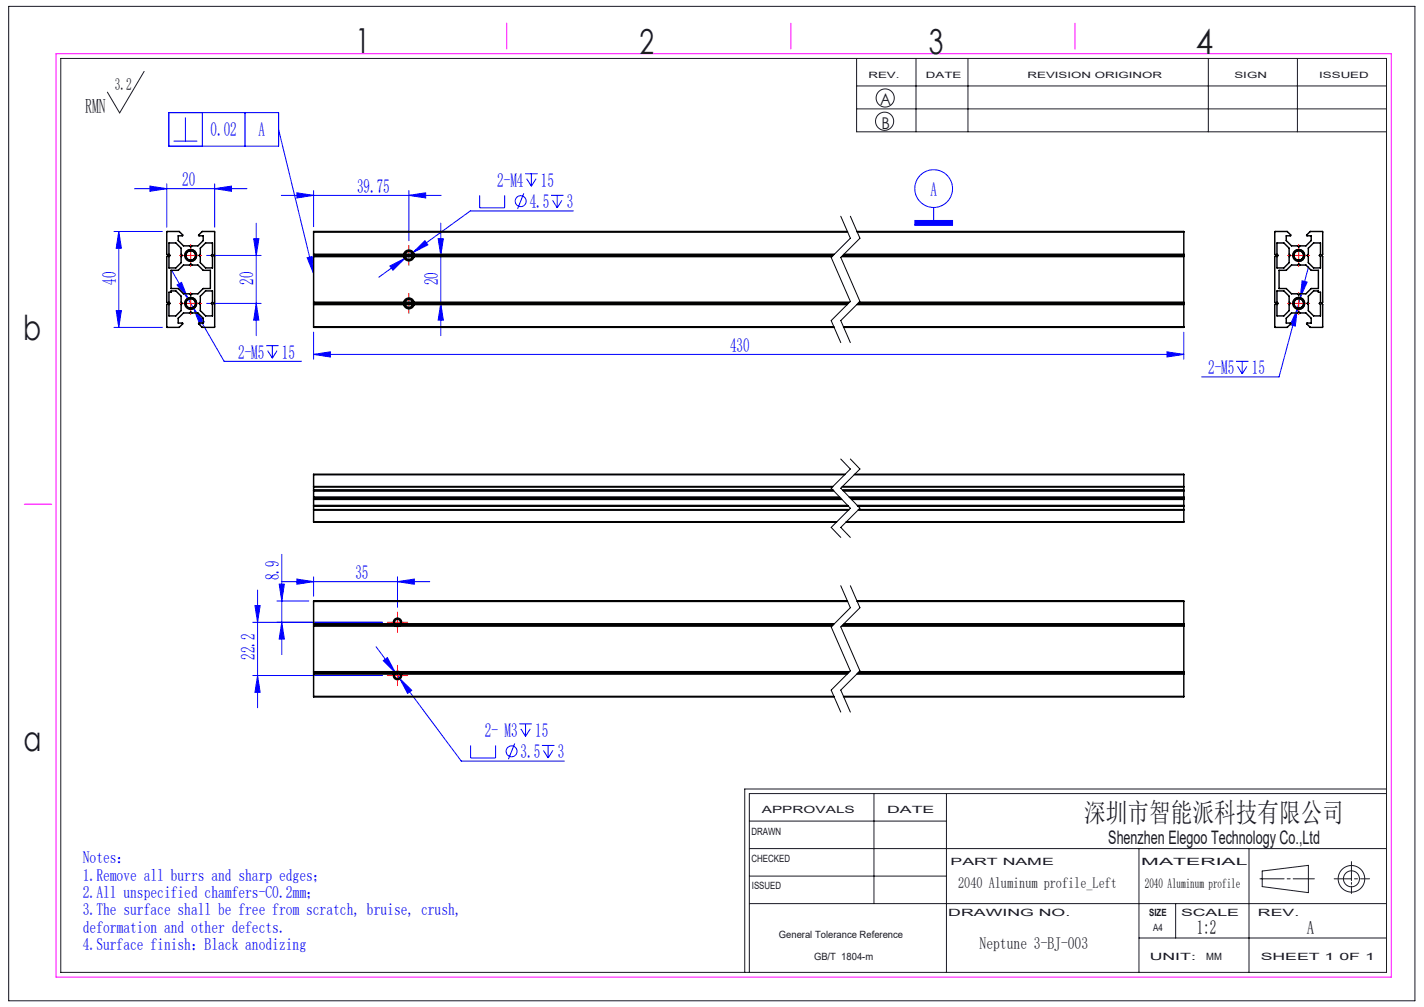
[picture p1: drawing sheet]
<svg xmlns="http://www.w3.org/2000/svg" width="297mm" height="210mm" viewBox="0 0 297 210" stroke-linecap="round" stroke-linejoin="round" font-family="sans-serif">
<g fill="none" stroke="#191924" stroke-width=".21">
<path d="M1.8 1.3h293.3v207.4h-293.3zM12.7 12.2h276.5v190.6h-276.5zM30.1 14.9l-5.1 8.6-2.6-4.3M178.7 12.2v15.3h110.5M178.7 17.9h110.5M191.1 12.2v15.3M201.9 12.2v15.3M252 12.2v15.3M270.6 12.2v15.3M178.7 22.7h110.5M156.3 177h132.9M156.3 171.2h41.1"/>
<path d="M182.3 165.5v22.9M197.4 165.5v37.3M237.6 177v25.8M260.5 177v25.8M281.9 179.7v4M289.2 165.5h-132.9v37.3M289.2 164.5h-133.9v38.3M156.3 188.4h132.9M156.3 182.7h41.1M237.6 195.6h51.6M245.2 188.4v7.2M262.8 183.3h5"/>
<path d="M263.3 181.6l9.6-1.1v5.7l-9.6-1.3zM268.5 183.3h.6M269.7 183.3h4.4M278.3 183.3h3.6M281.9 184v.4M281.9 184.8v1.5M282.5 183.3h.6M283.8 183.3h1.9"/>
<circle cx="184.5" cy="25.3" r="1.89"/>
<circle cx="184.6" cy="20.4" r="1.89"/>
<circle cx="281.9" cy="183.3" r="1.67"/>
<circle cx="281.9" cy="183.3" r="2.77"/>
</g>
<path d="M11.7 11.2h278.5v192.6h-278.5zM105.7 4.8v5.4M165 4.8v5.4M224.2 4.8v5.4M5.1 105.1h5.7" fill="none" stroke="#f0f" stroke-width=".21"/>
<g fill="none" stroke="#00f" stroke-width=".21">
<path d="M28 39.3h23.5M31.3 38.8l3.5 .5-3.5 .6zM34.8 38.3v9.1M35.2 23.5h22.9v7h-22.9zM36.2 29.4h4.9M38.7 24.5v4.9M42.2 23.5v7M44.8 39.3l3.5-.5v1.1zM44.8 38.3v9.1M51.1 23.5v7M58.1 27l7.3 30M65.4 39.7v7.6"/>
<path d="M85.3 39.7v10.5M109.5 36.2h2.6M109.8 37.3l1 1.5M110.8 36.2v2.6M111.8 37.3l-1 1.5M23.8 48.3h10.1M24.8 48.3l.5 3.5h-1.1zM24.8 48.3v20M35.8 56.4l10.9 18.9h16.2M36.9 59.4l1-.5 1.3 3.3zM43.1 53.3h11.4M52.9 49.8h1.1l-.5 3.5z"/>
<path d="M53.5 46.5v23.5M58.7 40.7h33.3M61.9 40.2l3.5 .5-3.5 .6zM64.1 53.8l1-.3 .3 3.5zM81.3 55.5l3.2-1.6-2.5 2.4zM85.3 40.7l3.5-.5v1.1zM86.1 52.7l2.5-2.5 .6 .9zM88.4 53.3h4.5M91.4 49.8h1.1l-.6 3.5zM91.9 46.5v23.5M100 40.7v2.6h5.3v-2.6M109.2 40.3l-1.3 3.3"/>
<path d="M114.9 40.7h2.6M115.2 41.8l1 1.5M116.2 40.7v2.6M117.2 41.8l-1 1.5M119.6 44h-21.5l-19.1 13.8M190.8 46h7.9v1h-7.9zM194.7 43.3v2.7M271.6 58.5l1 .3-1.4 3.3zM272.9 55.6l-6.1 23h-16.2M23.8 68.3h10.1M24.2 64.8h1.1l-.5 3.5zM40.4 64.4l2.2 2.7-.9 .6z"/>
<path d="M43.1 63.3h11.4M53.5 63.3l.5 3.5h-1.1zM55.5 72.1h2.6M55.8 73.1l1 1.6M56.8 72.1v2.6M57.8 73.1l-1 1.6M65.4 73.9l3.5-.5v1zM65.4 69.3v5.6M65.4 73.9h181.5M88.4 63.3h4.5M91.9 63.3l.6 3.5h-1.1zM243.4 73.4l3.5 .5-3.5 .5z"/>
<path d="M246.9 69.3v5.6M257.8 75.3h2.6M258.1 76.4l1 1.6M259.1 75.3v2.7M260.1 76.4l-1 1.6M270.5 64.5l-.3 3.5-1.1-.3zM58.8 115.6v20.9M52.7 129.8h27.1M53.2 126.3h1.1l-.6 3.5zM53.7 123v24.6M57.8 125.3h6.6M58.2 121.8h1.1l-.5 3.5z"/>
<path d="M58.7 121.3h30.9M58.8 129.8l.5 3.5h-1.1zM61.9 120.8l3.5 .5-3.5 .5zM65.4 120.3v4M78.4 134.9l4.1 5.4M79.9 137.8l.9-.7 1.7 3.2zM82.9 121.3l3.5-.5v1zM82.9 120.3v6.4M52.7 140.9h27.1M53.7 140.9l.6 3.5h-1.1zM82.5 140.3l13.7 18.4h21.5M83.4 141.5l2.5 2.5-.9 .6z"/>
<path d="M98.1 155.5v2.6h5.3v-2.6M107.4 155.1l-1.4 3.2M108.3 151h2.6M108.6 152l1 1.6M109.6 151v2.6M110.6 152l-1 1.6M113 155.5h2.6M113.4 156.5l.9 1.6M114.3 155.5v2.6M115.3 156.5l-1 1.6"/>
<circle cx="194.7" cy="39.3" r="3.9"/>
<circle cx="108.6" cy="42" r="1.14"/>
<circle cx="106.7" cy="156.7" r="1.14"/>
</g>
<g fill="none" stroke="#000" stroke-width=".21">
<path d="M38.6 53.6a1.25 1.25 0 0 1 1.1-1.6 1.25 1.25 0 0 1 1.3 1.4 1.25 1.25 0 0 1-1.5 1.1M84.3 53.5a1 1 0 0 1 .9-1.2 1 1 0 0 1 1.1 1.1 1 1 0 0 1-1.3 .8M175.4 45.1l2 4.6-4 4 4 9.2-4 4 2 4.5M177.4 45.1l2 4.6-4 4 4 9.2-4 4 2 4.5M269.7 53.6a1.25 1.25 0 0 1 1.1-1.6 1.25 1.25 0 0 1 1.3 1.4 1.25 1.25 0 0 1-1.6 1.1M38.6 63.6a1.25 1.25 0 0 1 1.1-1.6 1.25 1.25 0 0 1 1.3 1.4 1.25 1.25 0 0 1-1.5 1.1M84.3 63.5a1 1 0 0 1 .9-1.2 1 1 0 0 1 1.1 1.1 1 1 0 0 1-1.3 .8M269.7 63.6a1.25 1.25 0 0 1 1.1-1.6 1.25 1.25 0 0 1 1.3 1.4 1.25 1.25 0 0 1-1.6 1.1M175.4 95.7l2 2.1-4 4 4 4.2-4 4 2 2.1M177.4 95.7l2 2.1-4 4 4 4.2-4 4 2 2.1M82.2 130a.75 .75 0 0 1 .6-1 .75 .75 0 0 1 .9 .8 .75 .75 0 0 1-1 .7M175.4 122.2l2 4.5-4 4 4 9.2-4 4 2 4.6"/>
<path d="M177.4 122.2l2 4.5-4 4 4 9.2-4 4 2 4.6M82.2 141.1a.75 .75 0 0 1 .6-1 .75 .75 0 0 1 .9 .8 .75 .75 0 0 1-1 .7"/>
</g>
<g fill="none" stroke="#f00" stroke-width=".21" stroke-dasharray="30.5 1.3 1.3 1.3">
<path d="M38.5 53.3h-1M39.8 52v-1M39.8 54.5v1.1M41 53.3h1.1M84 53.3h-.8M85.3 52v-.8M85.3 54.5v.8M86.5 53.3h.9M269.6 53.3h-1M270.9 52v-1M270.9 54.5v1.1M272.1 53.3h1.1"/>
<path d="M38.5 63.3h-1M39.8 62v-1M39.8 64.5v1.1M41 63.3h1.1M84 63.3h-.8M85.3 62v-.8M85.3 64.5v.8M86.5 63.3h.9M269.6 63.3h-1M270.9 62v-1M270.9 64.5v1.1M272.1 63.3h1.1"/>
<path d="M81.7 129.8h-.9M82.9 128.5v-.8M82.9 131v.9M82.9 139.6v-.8M84.2 129.8h.8M81.7 140.9h-.9M82.9 142.1v.9M84.2 140.9h.8"/>
</g>
<g fill="none" stroke="#f00" stroke-width=".21">
<path d="M38.5 53.3h2.5M39.8 52v2.5M84 53.3h2.5M85.3 52v2.5M269.6 53.3h2.5M270.9 52v2.5M38.5 63.3h2.5M39.8 62v2.5M84 63.3h2.5M85.3 62v2.5M269.6 63.3h2.5M270.9 62v2.5"/>
<path d="M81.7 129.8h2.5M82.9 128.5v2.5M82.9 139.6v2.5M81.7 140.9h2.5"/>
</g>
<g fill="#00f">
<path d="M65.4 73.9l3.5-.5v1zM243.4 73.4l3.5 .5-3.5 .5zM61.9 40.2l3.5 .5-3.5 .6zM85.3 40.7l3.5-.5v1.1zM81.3 55.5l.7 .8 2.5-2.4zM86.1 52.7l3.1-1.6-.6-.9zM271.6 58.5l-.4 3.6 1.4-3.3zM270.5 64.5l-1.4 3.2 1.1 .3zM36.9 59.4l2.3 2.8-1.3-3.3zM40.4 64.4l1.3 3.3 .9-.6zM61.9 120.8l3.5 .5-3.5 .5zM82.9 121.3l3.5-.5v1zM79.9 137.8l2.6 2.5-1.7-3.2zM83.4 141.5l1.6 3.1 .9-.6z"/>
<path d="M31.3 38.8l3.5 .5-3.5 .6zM44.8 39.3l3.5-.5v1.1z"/>
<path d="M58.8 129.8l.5 3.5h-1.1zM58.2 121.8h1.1l-.5 3.5z"/>
<path d="M91.4 49.8h1.1l-.6 3.5zM91.9 63.3l.6 3.5h-1.1zM52.9 49.8h1.1l-.5 3.5zM53.5 63.3l.5 3.5h-1.1zM53.2 126.3h1.1l-.6 3.5zM53.7 140.9l.6 3.5h-1.1z"/>
<path d="M24.8 48.3l.5 3.5h-1.1zM24.2 64.8h1.1l-.5 3.5z"/>
<path d="M64.1 53.8l1-.3 .3 3.5zM190.8 46v1h7.9v-1z"/>
</g>
<g fill="none" stroke="#000" stroke-width=".3">
<path d="M34.8 48.3h2.6l.7 .8-.9 .1v1l1.1 1.1h1.2l.3 .2 .2-.2h1.3l1.1-1.1v-1l-1-.1 .8-.8h2.6v4.7l-.3 .3 .3 .2v9.5l-.3 .3 .3 .2-.1 4.8h-2.5l-.8-.8 1-.1v-1l-1.1-1.1h-1.3l-.2-.3-.3 .3h-1.2l-1.1 1.1v1l.9 .1-.7 .8-2.6-.1v-4.7l.2-.2-.2-.3v-9.5l.2-.2-.2-.3zM35.2 50.7h1.5l1.1 1.1v1.2l.2 .3-.2 .2v1.3l-1.1 1.1h-1.5v-2.4l.3-.2-.3-.3zM35.7 56.4h1.5l1.1-1.1h1.2l.3-.3 .2 .3h1.3l1.1 1.1h1.5v3.8h-1.5l-1.1 1.1h-1.3l-.2 .2-.3-.2h-1.2l-1.1-1.1h-1.5zM42.9 50.7h1.4v2.3l-.2 .3 .2 .2v2.4h-1.4l-1.1-1.1v-1.3l-.3-.2 .3-.3v-1.2zM65.4 48.4h111.4M65.4 53h108.6M65.4 53.3h108.4M65.4 53.5h108.1M65.4 48.4v19.8M175.5 53.5h71.4M175.8 53.3h71.1M176 53h70.9"/>
<path d="M176.7 48.3l-111.3 .1M178.7 48.3l68.2 .1M178.8 48.4h68.1M246.9 48.4v19.8M265.9 48.3h2.6l.7 .8-.9 .1v1l1.1 1.1h1.2l.3 .2 .2-.2h1.3l1.1-1.1v-1l-1-.1 .8-.8h2.6v4.7l-.3 .3 .3 .2v9.5l-.3 .3 .3 .2-.1 4.8h-2.5l-.8-.8 1-.1v-1l-1.1-1.1h-1.3l-.2-.3-.3 .3h-1.2l-1.1 1.1v1l.9 .1-.7 .8-2.6-.1v-4.7l.2-.2-.2-.3v-9.5l.2-.2-.2-.3zM266.3 50.7h1.5l1.1 1.1v1.2l.2 .3-.2 .2v1.3l-1.1 1.1h-1.5v-2.4l.3-.2-.3-.3zM266.8 56.4h1.5l1.1-1.1h1.2l.3-.3 .2 .3h1.3l1.1 1.1h1.5v3.8h-1.5l-1.1 1.1h-1.3l-.2 .2-.3-.2h-1.2l-1.1-1.1h-1.5zM274 50.7h1.4v2.3l-.2 .3 .2 .2v2.4h-1.4l-1.1-1.1v-1.3l-.3-.2 .3-.3v-1.2zM35.2 60.9h.5v-.2h1l1.1 1.1v1.2l.2 .3-.2 .2v1.3l-1.1 1.1h-1.5v-2.4l.3-.2-.3-.3zM41.8 61.8l1.1-1.1h1.4v2.3l-.2 .3 .2 .2v2.4h-1.4l-1.1-1.1v-1.3l-.3-.2 .3-.3zM65.4 68.2l108.6 .1M65.4 63h111.8"/>
<path d="M65.4 63.3h111.5M65.4 63.5h111.3M65.4 68.2h108.5M175.9 68.2h71M178.7 63.5h68.2M178.9 63.3h68M179.2 63h67.7M246.9 68.2l-70.9 .1M266.3 60.7h1.5l1.1 1.1v1.2l.2 .3-.2 .2v1.3l-1.1 1.1h-1.5v-2.4l.3-.2-.3-.3zM274 60.7h1v.2h.4v2.1l-.2 .3 .2 .2v2.4h-1.4l-1.1-1.1v-1.3l-.3-.2 .3-.3v-1.2zM65.4 99v2.5M65.4 99h110.8"/>
<path d="M176.3 98.9l-110.9 .1M178.2 99h68.7M178.3 98.9l68.6 .1M246.9 99v2.5M65.4 101.5h.1M65.4 106.3h.1M65.4 108.8l109 .1M65.4 102.3h.1M65.4 101.5v4.8M65.4 106.3v2.5M65.4 102.2l108.4 .1M65.4 101.5h108.3"/>
<path d="M65.4 101.5h108.2M65.4 106.3h111.6M65.4 106.3h111.7M65.4 108.8h109.1M65.4 102.4h108.5M65.4 105.4h111.4M65.4 103.6h109.7M65.4 103.9h110M65.4 104.1h110.2M175.6 101.5h71.3M175.7 101.5h71.2M175.8 102.2h71.1"/>
<path d="M175.9 102.4h71M176.5 108.8h70.4M176.9 105.5l-111.5 .1h111.6M177.1 103.6h69.8M177.4 103.9h69.5M177.6 104.1h69.3M178.8 105.4h68.1M178.9 105.5h68l-67.9 .1M179 106.3h67.9M179.1 106.3h67.8M246.9 101.5h.1M246.9 106.3h.1"/>
<path d="M246.9 108.8l-70.5 .1M246.9 102.2h.1M246.9 101.5v4.8M246.9 106.3v2.5M65.4 125.4v19.8M65.4 125.4h111.4M65.4 130.1h108.6M65.4 130.3h108.4M65.4 130.6h108.1M82.4 129.1a.87 .87 0 0 1 1.4 .5 .87 .87 0 0 1-1 1 .87 .87 0 0 1-.7-1.2zM175.5 130.6h71.4M175.8 130.3h71.1"/>
<path d="M176 130.1h70.9M176.7 125.3l-111.3 .1M178.7 125.3l68.2 .1M178.8 125.4h68.1M246.9 125.4v19.8M65.4 145.2l108.6 .1M65.4 140.1h111.8M65.4 140.3h111.5M65.4 140.6h111.3M65.4 145.2h108.5M82.3 140.2a.87 .87 0 0 1 1.5 .4 .87 .87 0 0 1-1.1 1.1 .87 .87 0 0 1-.5-1.4zM175.9 145.2h71"/>
<path d="M178.7 140.6h68.2M178.9 140.3h68M179.2 140.1h67.7M246.9 145.2l-70.9 .1"/>
<circle cx="39.8" cy="53.3" r="1"/>
<circle cx="39.8" cy="53.3" r="1.05"/>
<circle cx="39.8" cy="53.3" r="1.25"/>
<circle cx="85.3" cy="53.3" r="1.13"/>
<circle cx="85.3" cy="53.3" r=".82"/>
<circle cx="270.9" cy="53.3" r="1"/>
<circle cx="270.9" cy="53.3" r="1.05"/>
<circle cx="270.9" cy="53.3" r="1.25"/>
<circle cx="39.8" cy="63.3" r="1.05"/>
<circle cx="39.8" cy="63.3" r="1"/>
<circle cx="39.8" cy="63.3" r="1.25"/>
<circle cx="85.3" cy="63.3" r="1.13"/>
<circle cx="85.3" cy="63.3" r=".82"/>
<circle cx="270.9" cy="63.3" r="1.25"/>
<circle cx="270.9" cy="63.3" r="1.05"/>
<circle cx="270.9" cy="63.3" r="1"/>
<circle cx="82.9" cy="129.8" r=".63"/>
<circle cx="82.9" cy="140.9" r=".63"/>
</g>
<g font-size="7.2" fill="#191924">
<text x="74.1" y="11">1</text>
<text x="133.4" y="11.2">2</text>
<text x="193.7" y="11.3">3</text>
<text x="249.4" y="11.3">4</text>
<text x="4.8" y="70.9">b</text>
<text x="4.9" y="156.5">a</text>
</g>
<text font-size="5.6" fill="#191924" x="226.2" y="171.5">深圳市智能派科技有限公司</text>
<text font-size="4.2" fill="#191924" x="17.8" y="23.5">RMN</text>
<g font-size="4.1" fill="#00f">
<text x="43.9" y="28.5">0.02</text>
<text x="53.9" y="28.5">A</text>
<text x="38" y="38.8">20</text>
<text x="74.5" y="40.2">39.75</text>
<text x="103.7" y="38.9">2-M4</text>
<text x="112.8" y="38.9">15</text>
<text x="194.1" y="40.8">A</text>
<text x="110.5" y="43.4">4.5</text>
<text x="118.2" y="43.4">3</text>
<text x="24.2" y="59.4" transform="rotate(-90 24.2 59.4)">40</text>
<text x="52.9" y="59.4" transform="rotate(-90 52.9 59.4)">20</text>
<text x="91.4" y="59.4" transform="rotate(-90 91.4 59.4)">20</text>
<text x="49.7" y="74.8">2-M5</text>
<text x="58.8" y="74.8">15</text>
<text x="152.3" y="73.3">430</text>
<text x="252" y="78">2-M5</text>
<text x="261.1" y="78">15</text>
<text x="58.2" y="121" transform="rotate(-90 58.2 121)">8.9</text>
<text x="74.1" y="120.7">35</text>
<text x="53.1" y="137.6" transform="rotate(-90 53.1 137.6)">22.2</text>
<text x="101.1" y="153.6">2- M3</text>
<text x="111.6" y="153.6">15</text>
<text x="108.6" y="158.1">3.5</text>
<text x="116.3" y="158.1">3</text>
</g>
<text font-size="4.1" x="249.6" y="194.7">1:2</text>
<g font-size="3.9" fill="#191924">
<text x="231.2" y="176">Shenzhen Elegoo Technology Co.,Ltd</text>
<text x="272.6" y="194.7">A</text>
</g>
<g font-size="3.5" fill="#191924">
<text x="24" y="18.7">3.2</text>
<text x="204.3" y="197.8">Neptune 3-BJ-003</text>
</g>
<g font-size="3.5" fill="#00f">
<text x="17.3" y="180">Notes：</text>
<text x="17.3" y="183.6">1.Remove all burrs and sharp edges；</text>
<text x="17.3" y="187.3">2.All unspecified chamfers-C0.2mm；</text>
<text x="17.3" y="190.9">3.The surface shall be free from scratch, bruise, crush,</text>
<text x="17.3" y="194.5">deformation and other defects.</text>
<text x="17.3" y="198.2">4.Surface finish：Black anodizing</text>
</g>
<g font-size="3.4" fill="#191924">
<text x="183.6" y="22">A</text>
<text x="183.8" y="27">B</text>
</g>
<text font-size="3.2" fill="#191924" x="199.8" y="185.1">2040 Aluminum profile_Left</text>
<text font-size="2.8" x="238.8" y="185.1">2040 Aluminum profile</text>
<g font-size="2.1" fill="#191924">
<text x="158.9" y="169.5">APPROVALS</text>
<text x="185" y="169.5">DATE</text>
<text x="156.7" y="174.2">DRAWN</text>
<text x="156.7" y="179.7">CHECKED</text>
<text x="156.8" y="185.4">ISSUED</text>
<text x="198.2" y="180.4">PART NAME</text>
<text x="238" y="180.4">MATERIAL</text>
<text x="197.8" y="191">DRAWING NO.</text>
<text x="239.7" y="191">SIZE</text>
<text x="246.3" y="191">SCALE</text>
<text x="262.4" y="191">REV.</text>
<text x="162.4" y="195.6">General Tolerance Reference</text>
<text x="240.5" y="194.1">A4</text>
<text x="169.8" y="200.2">GB/T 1804-m</text>
<text x="239.8" y="200.2">UNIT:</text>
<text x="251.6" y="200.2">MM</text>
<text x="262.9" y="200.2">SHEET 1 0F 1</text>
</g>
<g font-size="1.8" fill="#191924">
<text x="181.1" y="16.3">REV.</text>
<text x="193.1" y="16.3">DATE</text>
<text x="214.3" y="16.3">REVISION ORIGINOR</text>
<text x="257.5" y="16.3">SIGN</text>
<text x="275.1" y="16.3">ISSUED</text>
</g>
</svg>
